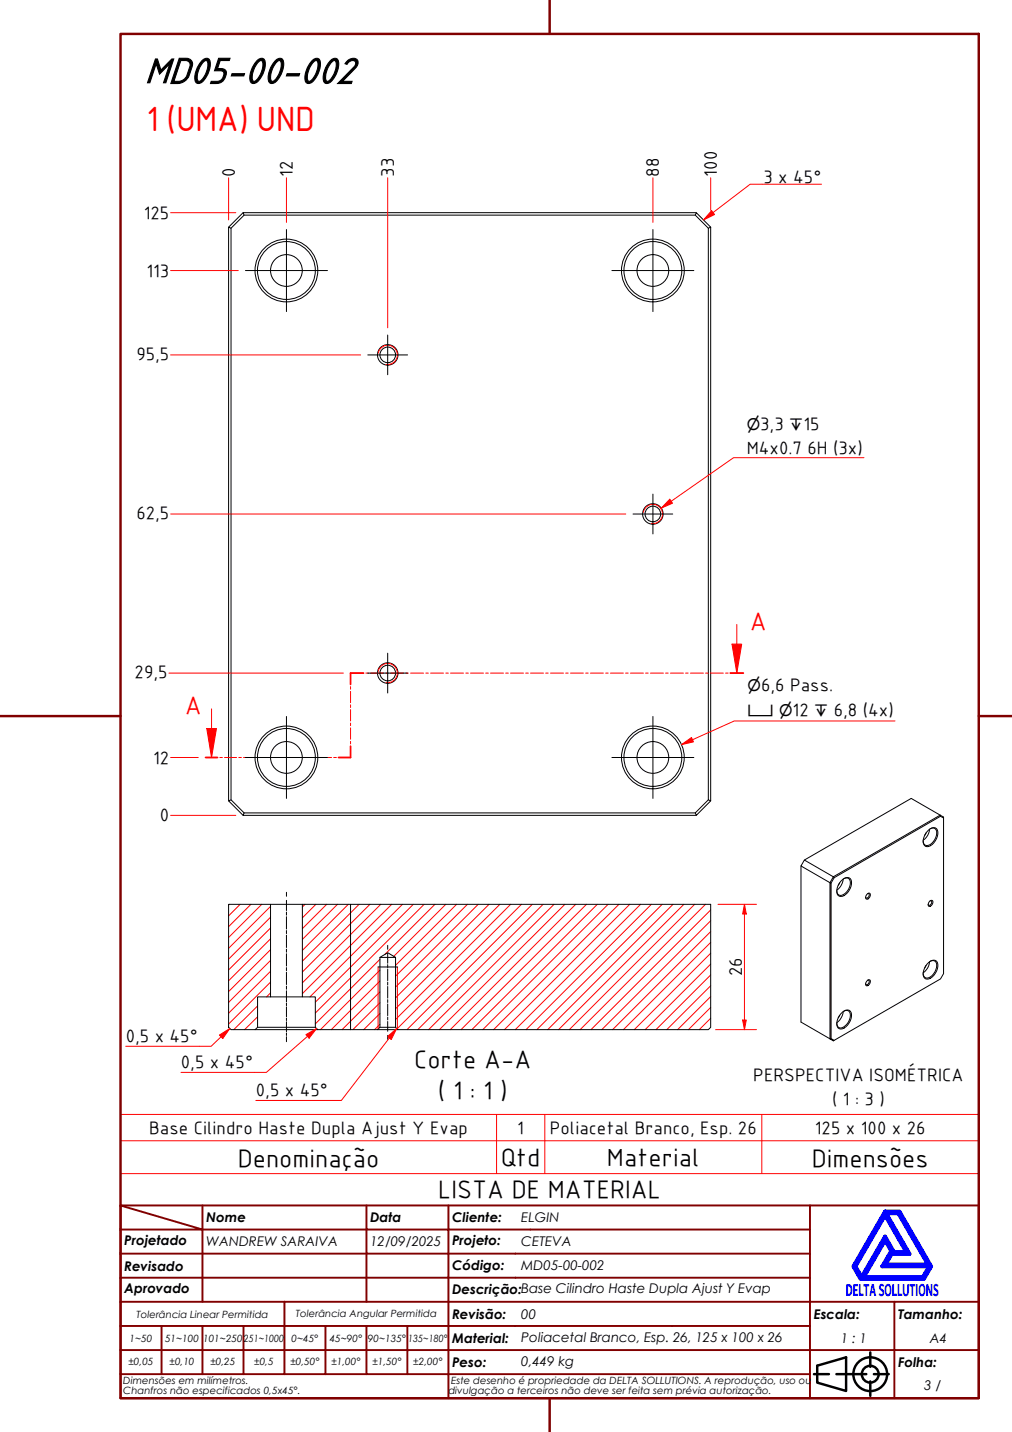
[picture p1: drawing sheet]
<svg xmlns="http://www.w3.org/2000/svg" width="210mm" height="297mm" viewBox="0 0 210 297" stroke-linecap="round" stroke-linejoin="round" font-family="sans-serif">
<!-- layer: Hatch (ABNT) -->
<g fill="none" stroke="#f00" stroke-width=".21">
<path d="M47.6 187.6l-.2 .1M49.8 187.6l-2.4 2.4M52 187.6l-4.6 4.6M54.3 187.6l-6.9 6.9M56.1 199.2l-8.7 8.7M56.1 197l-8.7 8.7M56.1 194.7l-8.7 8.7M56.1 192.5l-8.7 8.7M56.1 190.3l-8.7 8.7M56.1 188l-8.7 8.7M63.3 187.6l-.6 .5M65.5 187.6l-2.8 2.8"/>
<path d="M67.8 187.6l-5.1 5M70 187.6l-7.3 7.3M72.2 187.6l-9.5 9.5M74.5 187.6l-11.8 11.8M76.7 187.6l-14 14M78.8 199l-13.4 13.4M79 187.6l-16.3 16.3M81.2 187.6l-18.5 18.5M83.5 187.6l-19.2 19.2M85.7 187.6l-20.3 20.3M88 187.6l-22.6 22.5M90.2 187.6l-10.4 10.4"/>
<path d="M92.5 187.6l-10.8 10.8M94.7 187.6l-12.7 12.6M96.9 187.6l-14.9 14.9M99.2 187.6l-17.2 17.2M101.4 187.6l-19.4 19.4M103.7 187.6l-21.7 21.6M105.9 187.6l-23.9 23.9M108.2 187.6l-25.8 25.8M110.4 187.6l-26 26M112.6 187.6l-25.9 26M114.9 187.6l-26 26M117.2 187.6l-26.1 26"/>
<path d="M119.4 187.6l-26 26M121.6 187.6l-26 26M123.9 187.6l-26 26M126.1 187.6l-26 26M128.4 187.6l-26 26M130.6 187.6l-26 26M132.9 187.6l-26 26M135.1 187.6l-26 26M137.4 187.6l-26 26M139.6 187.6l-26 26M141.8 187.6l-26 26M144.1 187.6l-26 26"/>
<path d="M146.3 187.6l-26 26M147.4 200l-13.6 13.6M147.4 197.7l-15.8 15.9M147.4 195.5l-18.1 18.1M147.4 193.2l-20.3 20.4M147.4 191l-22.6 22.6M147.4 188.8l-24.8 24.8M53.4 210.9l-2.7 2.7M53.4 208.7l-4.9 4.9M56.1 203.7l-8.7 8.7M56.1 201.5l-8.7 8.7M56.1 206l-.8 .8"/>
<path d="M78.8 205.7l-7.8 7.9M78.8 203.5l-10.1 10.1M78.8 201.2l-12.3 12.4M78.8 212.5l-1.1 1.1M78.8 210.2l-3.4 3.4M78.8 208l-5.6 5.6M147.4 211.2l-2.4 2.4M147.4 209l-4.6 4.6M147.4 206.7l-6.9 6.9M147.4 204.5l-9.1 9.1M147.4 202.2l-11.3 11.4"/>
</g>
<!-- layer: Visible (ABNT) -->
<g fill="none" stroke="#000" stroke-width=".21">
<path d="M50.4 44.1l-3 3M50.6 44.6h93.6l.2-.5 3 3M144.2 44.6l2.7 2.7M144.4 44.1h-94l.2 .5-2.7 2.7M146.9 47.3l.5-.2v119l-.5-.2zM47.9 165.9v-118.6l-.5-.2v119M50.6 168.6l-2.7-2.7-.5 .2 3 3M144.2 168.6h-93.6l-.2 .5h94M146.9 165.9l-2.7 2.7 .2 .5 3-3M166.1 179.6v32.4l6 3.5v-32.4l.3 .1v32.2M166.8 178.4l22.2-12.8 6 3.5-22.2 12.8 .2 .2-.6 1.1M166.8 178.4l6 3.5-.7 1.2-6-3.5z"/>
<path d="M192.1 172.8l-.3 .5M192.6 172.1a1.04 1.04 0 0 1 1.4-.4 1.04 1.04 0 0 1 .5 1.3 2.94 2.94 0 0 1-2.2 2.6 1.19 1.19 0 0 1-.7-1.8l.4-.9zM192.8 172l-.4 1.3-.9 1M192.9 171.9a.86 .86 0 0 1 1 0 .86 .86 0 0 1 .4 .9 2.73 2.73 0 0 1-2.1 2.6 .81 .81 0 0 1-.7-.9M195.1 169.3l.6 .4M47.4 187.6h8.7v19.2h-2.7v6.3l-.5 .5h-5l-.5-.5zM56.1 187.6h6.6M62.7 187.6h10v26h-6.8l-.5-.5v-6.3h-2.7zM72.7 187.6h74.7v25.5l-.5 .5h-64.4l-.5-.5v-14.5l-1.6-1-1.6 1v14.5l-.5 .5h-5.6M78.8 198.6h3.2M173 182.1l22.1-12.8-.1-.2 .7 .4v32.5l-.6 1.1-22.3 12.8-.7-.4 .3-.1 .6 .4M174.2 183.1l-.3 .5"/>
<path d="M174.4 182.8a1.28 1.28 0 0 1 2.1-.3 2.92 2.92 0 0 1-2.1 3.5 1.17 1.17 0 0 1-.7-1.8zM174.9 182.3l-.4 1.3-.9 1M175 182.3a.86 .86 0 0 1 1-.1 .86 .86 0 0 1 .4 .9 2.72 2.72 0 0 1-2.1 2.6 .86 .86 0 0 1-.7-.9M179.9 185.4l.4-.1a.77 .77 0 0 1 .1 .8 .77 .77 0 0 1-.7 .4 .76 .76 0 0 1 .2-1.1zM180 185.4l.1-.1a.57 .57 0 0 1 .1 .7 .57 .57 0 0 1-.6 .3l-.1-.2M192.3 200a1.26 1.26 0 0 1 2.1-.3 2.93 2.93 0 0 1-2.1 3.4 1.17 1.17 0 0 1-.7-1.8zM192.8 199.5l-.4 1.3-.9 1M192.9 186.9l.4-.1a.76 .76 0 0 1 .1 .8 .76 .76 0 0 1-.8 .4 .78 .78 0 0 1 .3-1.1zM192.9 186.8l.3 .1v.5a.47 .47 0 0 1-.6 .4l-.1-.2M192.9 199.4a.86 .86 0 0 1 1 0 .86 .86 0 0 1 .4 .9 2.73 2.73 0 0 1-2.1 2.6 .85 .85 0 0 1-.7-.9M52.9 213.6h13M53.4 213.1h12"/>
<path d="M56.1 206.8h6.6M78.3 213.6h4.2M78.4 200.6h4M78.8 213.1h3.2M174.2 210.6l-.3 .5M174.4 210.3a1.26 1.26 0 0 1 2.1-.3 2.96 2.96 0 0 1-2.1 3.5 1.19 1.19 0 0 1-.7-1.8zM174.9 209.8l-.4 1.3-.9 1M175 209.7a.85 .85 0 0 1 1 0 .85 .85 0 0 1 .4 .9 2.72 2.72 0 0 1-2.1 2.6 .86 .86 0 0 1-.7-.9M179.9 203.4l.4-.2a.78 .78 0 0 1 .1 .9 .78 .78 0 0 1-.7 .4 .77 .77 0 0 1 .2-1.1zM180 203.3h.1a.57 .57 0 0 1 .1 .6 .57 .57 0 0 1-.6 .3l-.1-.1M192.1 200.3l-.3 .5"/>
<circle cx="59.4" cy="56.1" r="3.3"/>
<circle cx="59.4" cy="56.1" r="6.5"/>
<circle cx="59.4" cy="56.1" r="6"/>
<circle cx="135.4" cy="56.1" r="3.3"/>
<circle cx="135.4" cy="56.1" r="6.5"/>
<circle cx="135.4" cy="56.1" r="6"/>
<circle cx="80.4" cy="73.6" r="2.13"/>
<circle cx="80.4" cy="73.6" r="1.62"/>
<circle cx="135.4" cy="106.6" r="2.13"/>
<circle cx="135.4" cy="106.6" r="1.62"/>
<circle cx="80.4" cy="139.6" r="1.62"/>
<circle cx="80.4" cy="139.6" r="2.13"/>
<circle cx="59.4" cy="157.1" r="3.3"/>
<circle cx="59.4" cy="157.1" r="6.5"/>
<circle cx="59.4" cy="157.1" r="6"/>
<circle cx="135.4" cy="157.1" r="3.3"/>
<circle cx="135.4" cy="157.1" r="6.5"/>
<circle cx="135.4" cy="157.1" r="6"/>
</g>
<!-- layer: Visible Narrow (ABNT) -->
<path d="M78.5 73.3a2 2 0 0 1 2.3-1.7 2 2 0 0 1 1.6 2.4 2 2 0 0 1-2.3 1.6M133.4 106.3a2 2 0 0 1 2.4-1.7 2 2 0 0 1 1.6 2.4 2 2 0 0 1-2.3 1.6M78.5 139.3a2 2 0 0 1 2.3-1.7 2 2 0 0 1 1.6 2.4 2 2 0 0 1-2.3 1.6M78.4 200.6v12.9M82.4 200.6v12.9" fill="none" stroke="#f00" stroke-width=".21"/>
<path d="M25 236.6h178v-5.4h-178v12.2M103 231.2v12.2M113 231.2v12.2M158 231.2v12.2M203 236.6v6.8h-178M25 243.4v6.6h178v-6.6" fill="none" stroke="#f00" stroke-width=".21"/>
<!-- layer: Linha Corte (ABNT) -->
<g fill="none" stroke="#f00" stroke-width=".21">
<path d="M75.4 139.6h-2.7v2.4M75.9 139.6h.5M76.9 139.6h2.7M80 139.6h.6M81 139.6h2.7M84.2 139.6h.5M85.2 139.6h2.7M88.3 139.6h.5M89.3 139.6h2.7M92.5 139.6h.5M93.4 139.6h2.7M96.6 139.6h.5"/>
<path d="M97.6 139.6h2.7M100.7 139.6h.6M101.7 139.6h2.7M104.9 139.6h.5M105.9 139.6h2.7M109 139.6h.6M110 139.6h2.7M113.2 139.6h.5M114.2 139.6h2.7M117.3 139.6h.6M118.3 139.6h2.7M121.5 139.6h.5"/>
<path d="M122.4 139.6h2.8M125.6 139.6h.6M126.6 139.6h2.7M129.8 139.6h.5M130.7 139.6h2.8M133.9 139.6h.6M134.9 139.6h2.7M138 139.6h.6M139 139.6h2.8M142.2 139.6h.5M143.2 139.6h2.7M146.3 139.6h.6"/>
<path d="M147.3 139.6h2.7M150.5 139.6h.5M151.5 139.6h2.7M42.6 157.1h2.5M43.9 151.1v6M45.6 157.1h.5M46.6 157.1h2.5M49.5 157.1h.6M50.5 157.1h2.5M53.5 157.1h.5M54.5 157.1h2.5M57.4 157.1h.5"/>
<path d="M58.4 157.1h2.5M61.3 157.1h.6M62.3 157.1h2.5M65.3 157.1h.5M66.3 157.1h2.5M69.2 157.1h.6M72.7 154.8v2.3h-2.5M72.7 142.4v.6M72.7 143.4v2.4M72.7 146.2v.6M72.7 147.2v2.3M72.7 150v.5"/>
<path d="M72.7 151v2.3M72.7 153.8v.5"/>
</g>
<path d="M75.4 139.6h-2.7v2.4M151.5 139.6h2.7M42.6 157.1h2.5M72.7 154.8v2.3h-2.5" fill="none" stroke="#f00" stroke-width=".36"/>
<path d="M42.9 151.1h2l-1 6z" fill="#f00"/>
<path d="M152.8 133.6v6M42.9 151.1h2l-1 6zM43.9 147.1v4" fill="none" stroke="#f00" stroke-width=".21"/>
<path d="M151.8 133.6h2l-1 6z" fill="#f00"/>
<path d="M151.8 133.6h2l-1 6zM152.8 129.5v4.1" fill="none" stroke="#f00" stroke-width=".21"/>
<!-- layer: Borda A3/A4 (ABNT) -->
<path d="M25 7h178v283h-178zM114 0v7M0 148.5h25M203 148.5h7M114 290v7" fill="none" stroke="#800000" stroke-width=".51"/>
<path d="M183.6 257.3l1.2 2.2-1.8 3.2h9.7l-1.3 2.2h-12.2zM183.6 252.1l4.4 7.6h-2.6l-1.8-3.2-4.9 8.4-1.3-2.2zM183.6 251.3h3l6.5 11.4-1.5 2.6h-13.1l-1.5-2.6zM183.8 251.7h2.5l6.2 10.6h-8.8l1.3-2.2h3.7zM185 259.7h.2l-.1 .2z" fill="none" stroke="#00f" stroke-width=".8"/>
<!-- layer: 0 -->
<path d="M178.5 265.3h13.1" fill="none" stroke="#000" stroke-width=".21"/>
<g fill="none" stroke="#800000" stroke-width=".4">
<path d="M25 250l17 5h-17M25 250h178v40h-178zM42 255h34v5h17M42 255v15M42 250v5M76 250v5h17v5M93 250v5h75M168 250v20h-143M25 260h51v10M25 275h17M33.5 275v10M50.5 275h-8.5v10"/>
<path d="M59 270v15h-8.5M67.5 275v10h-8.5M76 275v10h8.5M84.5 275v10M93 275h-42.5v10M93 260v5h-68M93 275v10h75M93 260h75M93 275h75M168 265h-75v10M185.5 270v10h17.5M203 270h-35v10h17.5v10"/>
<path d="M25 285h25.5M25 280h143v10M67.5 285h8.5M84.5 285h8.5v5"/>
</g>
<g fill="none" stroke="#000" stroke-width=".51">
<path d="M168.8 285h3.1M169.5 283.3l6-1.8v7l-6-1.7zM173.5 285h6.2M180.5 280.5v3M180.5 286.5v3M181.3 285h3"/>
<circle cx="180.5" cy="285" r="3.5"/>
<circle cx="180.5" cy="285" r="1.75"/>
</g>
<!-- layer: Marca de centro (ISO) -->
<g fill="none" stroke="#000" stroke-width=".21">
<path d="M50.9 56.1h17M59.4 47.6v17M126.9 56.1h17M135.4 47.6v17M76.3 73.6h8.2M80.4 69.5v8.2M131.3 106.6h8.2M135.4 102.5v8.3M76.3 139.6h8.2M80.4 135.5v8.2M50.9 157.1h17M59.4 148.6v17"/>
<path d="M126.9 157.1h17M135.4 148.6v17"/>
</g>
<path d="M47.4 36.9v8.7M59.4 36.9v9.2M80.4 36.9v31.1M135.4 36.9v9.2M147.4 36.9v6.7M35.4 56.1h14M35.4 44.1h13.5M35.4 73.6h39.4M35.4 106.6h94.4M35 139.6h36.2M35.4 157.1h5.7M35.4 169.1h13.5" fill="none" stroke="#f00" stroke-width=".21"/>
<path d="M139.2 104l-2 1.4" fill="none" stroke="#f00" stroke-width=".21"/>
<path d="M138.9 103.6l.6 .8-2.3 1z" fill="#f00"/>
<path d="M179.2 94.9h-27.1l-12.9 9.1M138.9 103.6l.6 .8-2.3 1zM143.6 153.4l-2.2 1.1" fill="none" stroke="#f00" stroke-width=".21"/>
<path d="M141.4 154.5l2-1.5 .4 .9z" fill="#f00"/>
<path d="M147.9 44.1l-2 1.5M141.4 154.5l2-1.5 .4 .9zM185.6 149.5h-33.3l-8.7 3.9" fill="none" stroke="#f00" stroke-width=".21"/>
<path d="M147.6 43.7l.6 .8-2.3 1.1z" fill="#f00"/>
<path d="M170.4 38.2h-14.8l-7.7 5.9M147.6 43.7l.6 .8-2.3 1.1zM82.3 213.3l-1.5 2" fill="none" stroke="#f00" stroke-width=".21"/>
<!-- layer: Linha de centro (ISO) -->
<g fill="none" stroke="#000" stroke-width=".21">
<path d="M59.4 185.1v.8M59.4 186.8v2.1M59.4 189.2v.6M59.4 190.1v2.6M59.4 193v.7M59.4 194v2.5M59.4 196.9v.6M59.4 197.8v2.6M80.4 196.1v.8M80.4 197.7v2.1M59.4 200.7v.6M59.4 201.7v2.5"/>
<path d="M59.4 204.5v.7M59.4 205.5v2.3M59.4 208.1v.5M59.4 208.9v2M59.4 211.2v.5M59.4 211.9v2.1M59.4 214.3v.5M59.4 215v1.1M80.4 200.1v.6M80.4 201v2.4M80.4 203.7v.6M80.4 204.6v2.4"/>
<path d="M80.4 207.4v.5M80.4 208.2v2.5M80.4 211v.6M80.4 211.9v2M80.4 214.8v.8"/>
</g>
<path d="M80.4 215l1.9-1.7-1.1 2.3z" fill="#f00"/>
<path d="M65.7 213.3l-1.9 1.7M80.5 214.9l1.8-1.6-1.1 2.3-.7-.5M80.8 215.3l-10 13h-17.7" fill="none" stroke="#f00" stroke-width=".21"/>
<path d="M63.5 214.6l2.2-1.3-1.6 2.1z" fill="#f00"/>
<path d="M47.7 213.3l-1.9 1.8M63.5 214.6l2.2-1.3-1.6 2.1zM63.8 215l-8.6 7.4h-17.7" fill="none" stroke="#f00" stroke-width=".21"/>
<path d="M45.5 214.7l2.2-1.4-1.5 2.1z" fill="#f00"/>
<path d="M45.5 214.7l2.2-1.4-1.5 2.1zM45.8 215.1l-2 1.9h-17.7" fill="none" stroke="#f00" stroke-width=".21"/>
<path d="M154.4 187.6v2" fill="none" stroke="#f00" stroke-width=".21"/>
<path d="M154.4 187.6l.4 2h-.8z" fill="#f00"/>
<path d="M154.4 187.6l.4 2h-.8zM154.4 211.6v2" fill="none" stroke="#f00" stroke-width=".21"/>
<path d="M154 211.6h.8l-.4 2z" fill="#f00"/>
<path d="M148.9 187.6h8M154.4 189.6v22M148.4 213.6h8.5M154 211.6h.8l-.4 2z" fill="none" stroke="#f00" stroke-width=".21"/>
<text font-size="81.9" fill="#fff" x="188.7" y="289">.</text>
<text font-size="8.1" x="30" y="17.2">MD05-00-002</text>
<text font-size="7" fill="#f00" x="30.4" y="27.1">1 (UMA) UND</text>
<g font-size="5.4" fill="#f00">
<text x="155.5" y="130.6">A</text>
<text x="38.4" y="148.2">A</text>
</g>
<g font-size="5.4">
<text x="85.9" y="221.4">Corte A-A</text>
<text x="90.8" y="227.9">( 1 : 1 )</text>
<text x="49.3" y="242">Denominação</text>
<text x="103.9" y="241.9">Qtd</text>
<text x="125.9" y="241.8">Material</text>
<text x="168.4" y="242">Dimensões</text>
<text x="90.9" y="248.6">LISTA DE MATERIAL</text>
</g>
<g font-size="3.9">
<text x="48.7" y="36.6" transform="rotate(-90 48.7 36.6)">0</text>
<text x="60.7" y="36.6" transform="rotate(-90 60.7 36.6)">12</text>
<text x="81.7" y="36.6" transform="rotate(-90 81.7 36.6)">33</text>
<text x="136.7" y="36.6" transform="rotate(-90 136.7 36.6)">88</text>
<text x="148.7" y="36.6" transform="rotate(-90 148.7 36.6)">100</text>
<text x="158.3" y="37.9">3 x 45°</text>
<text x="29.8" y="45.4">125</text>
<text x="30.4" y="57.4">113</text>
<text x="28.3" y="74.6">95,5</text>
<text x="157.7" y="89.1">3,3</text>
<text x="166.6" y="89.1">15</text>
<text x="154.9" y="94.1">M4x0.7</text>
<text x="167.5" y="94.1">6H (3x)</text>
<text x="28.3" y="107.6">62,5</text>
<text x="27.9" y="140.6">29,5</text>
<text x="157.9" y="143.4">6,6 Pass.</text>
<text x="164.4" y="148.4">12</text>
<text x="172.9" y="148.4">6,8 (4x)</text>
<text x="31.8" y="158.4">12</text>
<text x="33.2" y="170.4">0</text>
<text x="153.9" y="202.6" transform="rotate(-90 153.9 202.6)">26</text>
<text x="26.1" y="216.2">0,5 x 45°</text>
<text x="37.5" y="221.6">0,5 x 45°</text>
<text x="53.1" y="227.4">0,5 x 45°</text>
<text x="156.2" y="224.2">PERSPECTIVA ISOMÉTRICA</text>
<text x="172.6" y="229.2">( 1 : 3 )</text>
<text x="30.9" y="235.2">Base Cilindro Haste Dupla Ajust Y Evap</text>
<text x="107.3" y="235.2">1</text>
<text x="114" y="235.2">Poliacetal Branco, Esp. 26</text>
<text x="169" y="235.2">125 x 100 x 26</text>
</g>
<text font-size="3.9" fill="#00f" x="175.4" y="268.8">DELTASOLLUTIONS</text>
<g font-size="3.3">
<text x="154.9" y="89.1">⌀</text>
<text x="163.7" y="89.1">↧</text>
<text x="155" y="143.4">⌀</text>
<text x="155" y="148.4">⌴ ⌀</text>
<text x="168.9" y="148.4">↧</text>
</g>
<g font-size="2.8">
<text x="42.8" y="253.5">Nome</text>
<text x="76.8" y="253.5">Data</text>
<text x="93.8" y="253.6">Cliente:</text>
<text x="108.1" y="253.5">ELGIN</text>
<text x="25.8" y="263.6">Revisado</text>
<text x="25.8" y="258.3">Projetado</text>
<text x="42.8" y="258.5">WANDREW SARAIVA</text>
<text x="76.8" y="258.4">12/09/2025</text>
<text x="93.8" y="263.4">Código:</text>
<text x="93.8" y="258.3">Projeto:</text>
<text x="108.1" y="263.5">MD05-00-002</text>
<text x="108.1" y="258.5">CETEVA</text>
<text x="25.8" y="268.3">Aprovado</text>
<text x="93.8" y="268.3">Descrição:Base Cilindro Haste Dupla Ajust Y Evap</text>
<text x="93.8" y="273.6">Revisão:</text>
<text x="108.1" y="273.5">00</text>
<text x="168.8" y="273.5">Escala:</text>
<text x="186.3" y="273.5">Tamanho:</text>
<text x="93.8" y="278.6">Material:</text>
<text x="108.1" y="278.3">Poliacetal Branco, Esp. 26, 125 x 100 x 26</text>
<text x="174.4" y="278.5">1 : 1</text>
<text x="192.8" y="278.6">A4</text>
<text x="93.8" y="283.5">Peso:</text>
<text x="108.1" y="283.3">0,449 kg</text>
<text x="186.3" y="283.5">Folha:</text>
<text x="191.7" y="288.4">3 / 3</text>
</g>
<g font-size="2.1">
<text x="28.3" y="273.3">Tolerância Linear Permitida</text>
<text x="61.4" y="273.1">Tolerância Angular Permitida</text>
<text x="26.9" y="278.3">1~50</text>
<text x="34.2" y="278.3">51~100</text>
<text x="42.1" y="278.3">101~250</text>
<text x="50.5" y="278.3">251~1000</text>
<text x="60.5" y="278.3">0~45°</text>
<text x="68.4" y="278.3">45~90°</text>
<text x="76.3" y="278.3">90~135°</text>
<text x="84.7" y="278.3">135~180°</text>
<text x="25.6" y="287.1">Dimensões em milímetros.</text>
<text x="26.6" y="283.2">±0,05</text>
<text x="35.2" y="283.2">±0,10</text>
<text x="43.6" y="283.2">±0,25</text>
<text x="52.7" y="283.2">±0,5</text>
<text x="60.2" y="283.2">±0,50°</text>
<text x="68.7" y="283.2">±1,00°</text>
<text x="77.2" y="283.2">±1,50°</text>
<text x="85.7" y="283.2">±2,00°</text>
<text x="93.6" y="287.1">Este desenho é propriedade da DELTA SOLLUTIONS. A reprodução, uso ou</text>
<text x="25.6" y="289.2">Chanfros não especificados 0,5x45°.</text>
<text x="93" y="289.2">divulgação a terceiros não deve ser feita sem prévia autorização.</text>
</g>
</svg>
